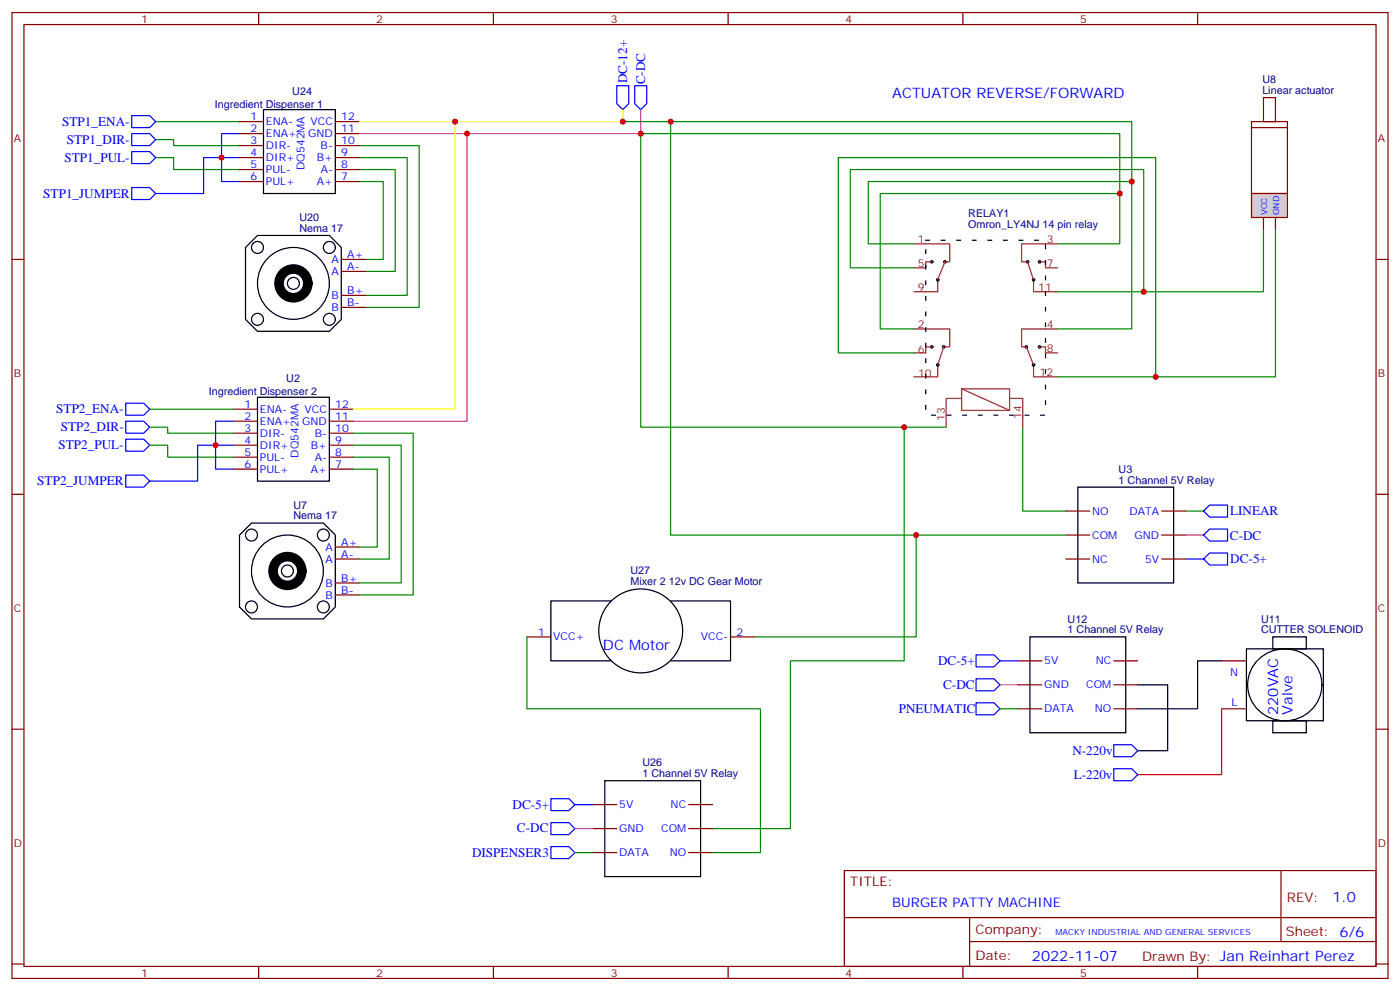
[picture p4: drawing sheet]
<svg xmlns="http://www.w3.org/2000/svg" width="412mm" height="292mm" viewBox="0 0 412 292" stroke-linecap="round" stroke-linejoin="round" font-family="sans-serif">
<g fill="none" stroke="#870000" stroke-width=".35">
<path d="M3.5 3.7h405.4v284.3h-405.4zM7.1 7.2h398.2v277.3h-398.2zM76.2 3.7v3.5M145.3 3.7v3.5M214.5 3.7v3.5M283.6 3.7v3.5M352.8 3.7v3.5M70.6 35.8h7M70.6 39.3h7M98.8 35.8h7M98.8 39.3h7M368.7 35.8h10.5v21.2h-10.5z"/>
<path d="M368.7 37.6h10.5M372.2 28.8h3.5v7h-3.5zM70.6 42.9h7M70.6 46.4h7M70.6 49.9h7M70.6 53.4h7M98.8 42.9h7M98.8 46.4h7M98.8 49.9h7M98.8 53.4h7M3.5 76.4h3.6M100.5 76.4h7.1"/>
<path d="M100.5 79.9h7.1M405.3 76.4h3.6M100.5 90.5h7.1M100.5 87h7.1M68.8 120.5h7M68.8 124h7M68.8 127.5h7M68.8 131.1h7M68.8 134.6h7M68.8 138.1h7M97 120.5h7.1M97 124h7.1"/>
<path d="M97 127.5h7.1M97 131.1h7.1M97 134.6h7.1M97 138.1h7.1M3.5 145.5h3.6M405.3 145.5h3.6M98.8 175.2h7M98.8 171.6h7M98.8 164.6h7M98.8 161h7M3.5 214.7h3.6M405.3 214.7h3.6"/>
<path d="M248.7 256.3h156.6v28.2h-156.6zM377.3 256.3v20.9M248.7 270.1h156.5M285.6 277.2h119.6M285.6 270.1v14.2M3.5 283.8h3.6M76.2 284.5v3.5M145.3 284.5v3.5M214.5 284.5v3.5M283.6 284.5v3.5M352.8 284.5v3.5M405.3 283.8h3.6"/>
</g>
<g fill="none" stroke="#00f" stroke-width=".35">
<path d="M38.8 39.3h5.3l1.8 1.8-1.8 1.8h-5.3zM38.8 34h5.3l1.8 1.8-1.8 1.8h-5.3zM70.6 39.3h-5.3v7.1h5.3M181.7 25.2h3.5v5.3l-1.8 1.8-1.7-1.8zM187 25.2h3.5v5.3l-1.8 1.8-1.7-1.8zM38.8 55.2h5.3l1.8 1.8-1.8 1.7h-5.3zM38.8 44.6h5.3l1.8 1.8-1.8 1.8h-5.3zM70.6 53.4h-5.3v-7h-5.3v10.6h-14.1M37 118.7h5.3l1.8 1.8-1.8 1.7h-5.3zM37 124h5.3l1.8 1.8-1.8 1.7h-5.3zM37 129.3h5.3l1.8 1.8-1.8 1.7h-5.3zM37 139.9h5.3l1.8 1.7-1.8 1.8h-5.3z"/>
<path d="M68.8 124h-5.3v7.1h5.3M68.8 138.1h-5.3v-7h-5.3v10.5h-14.1"/>
</g>
<g fill="none" stroke="#008700" stroke-width=".35">
<path d="M45.9 35.8h24.7M45.9 46.4h5.3v3.5h19.4M45.9 41.1h5.3v1.8h19.4M105.8 53.4h7.1v23h-5.3M105.8 49.9h10.6v30h-8.8M105.8 46.4h14.1v40.6h-12.3M105.8 42.9h17.7v47.6h-15.9M44.1 125.8h5.3v1.7h19.4M44.1 131.1h5.3v3.5h19.4M44.1 120.5h24.7M104.1 127.5h17.6v47.7h-15.9M104.1 131.1h14.1v40.5h-12.4"/>
<path d="M104.1 134.6h10.6v30h-8.9M104.1 138.1h7v22.9h-5.3"/>
</g>
<g fill="none" stroke="#000" stroke-width="2.8">
<circle cx="86.4" cy="83.4" r="4.2"/>
<circle cx="84.7" cy="168.1" r="4.2"/>
</g>
<g fill="none" stroke="#000" stroke-width=".35">
<path d="M77.6 32.3h21.2v24.7h-21.2zM72.3 72.8l3.5-3.5h21.2l3.5 3.5v21.2l-3.5 3.5h-21.2l-3.5-3.5zM75.8 116.9h21.2v24.7h-21.2zM70.6 157.5l3.5-3.5h21.1l3.6 3.5v21.2l-3.6 3.5h-21.1l-3.5-3.5z"/>
<circle cx="75.8" cy="72.8" r="1.76"/>
<circle cx="97" cy="72.8" r="1.76"/>
<circle cx="75.8" cy="94" r="1.76"/>
<circle cx="86.4" cy="83.4" r="10.6"/>
<circle cx="86.4" cy="83.4" r="1.76"/>
<circle cx="97" cy="94" r="1.76"/>
<circle cx="74.1" cy="157.5" r="1.76"/>
<circle cx="95.2" cy="157.5" r="1.76"/>
<circle cx="74.1" cy="178.7" r="1.76"/>
<circle cx="84.7" cy="168.1" r="10.6"/>
<circle cx="84.7" cy="168.1" r="1.76"/>
<circle cx="95.2" cy="178.7" r="1.76"/>
</g>
<path d="M134.1 35.8v84.7h-30M183.4 32.3v3.5h-77.6" fill="none" stroke="#ff0" stroke-width=".35"/>
<path d="M137.6 39.3v84.7h-33.5M188.7 32.3v7h-82.9" fill="none" stroke="#f0f" stroke-width=".35"/>
<path d="M368.7 57h10.5v7h-10.5z" fill="#ccc" stroke="#870000" stroke-width=".35"/>
<g fill="none" stroke="#870000" stroke-width=".35">
<path d="M372.2 64v3.6M375.7 64v3.6M314 157.5h7M314 150.5h7M342.2 157.5h7M342.2 150.5h7M314 164.6h7M342.2 164.6h7M155.2 187.5h7.1M215.2 187.5h7M299.9 194.6h7M328.1 194.6h7"/>
<path d="M359.8 194.6h7.1M299.9 208.7h7M299.9 201.6h7M328.1 208.7h7M328.1 201.6h7M359.8 208.7h7.1M174.6 236.9h7.1M202.8 236.9h7.1M174.6 243.9h7.1M174.6 251h7.1M202.8 243.9h7.1M202.8 251h7.1"/>
</g>
<g fill="none" stroke="#000" stroke-width=".35">
<path d="M317.5 143.4h28.2v28.2h-28.2zM179.9 176.9h-17.6v17.7h17.6M197.6 176.9h17.6v17.7h-17.6M303.4 187.5h28.2v28.2h-28.2zM359.8 194.6h-7v14.1h-17.7M367.2 191h22.6v21.2h-22.6zM370.3 194.6a10.9 10.9 0 0 1 13.1-2.4 10.9 10.9 0 0 1 5.7 12 11 11 0 0 1-12.6 7.8 11 11 0 0 1-8.9-11.7 10.4 10.4 0 0 1 2.7-5.7zM374.9 187.5h9.9v3.5h-9.9zM335.1 201.6h8.9v19.4h-8.9M374.9 212.2h9.9v3.5h-9.9zM178.2 229.8h28.2v28.3h-28.2z"/>
<circle cx="274.5" cy="77.1" r=".35"/>
<circle cx="278.3" cy="77.1" r=".35"/>
<circle cx="302.7" cy="77.1" r=".35"/>
<circle cx="306.2" cy="77.1" r=".35"/>
<circle cx="276.2" cy="82.4" r=".35"/>
<circle cx="304.4" cy="82.4" r=".35"/>
<circle cx="274.5" cy="102.1" r=".35"/>
<circle cx="276.2" cy="107.4" r=".35"/>
<circle cx="278" cy="102.1" r=".35"/>
<circle cx="302.3" cy="102.1" r=".35"/>
<circle cx="304.4" cy="107.4" r=".35"/>
<circle cx="306.2" cy="102.1" r=".35"/>
<circle cx="188.7" cy="185.7" r="12.3"/>
</g>
<path d="M359.8 208.7v19.4h-24.7" fill="none" stroke="#f00" stroke-width=".35"/>
<g fill="none" stroke="#00f" stroke-width=".35">
<path d="M354.5 157.5l1.8-1.7h5.3v3.5h-5.3zM354.5 150.5l1.8-1.8h5.3v3.5h-5.3zM349.2 164.6h5.3M354.5 164.6l1.8-1.8h5.3v3.5h-5.3zM287.5 199.8h5.3l1.8 1.8-1.8 1.8h-5.3zM287.5 192.8h5.3l1.8 1.8-1.8 1.7h-5.3zM294.6 194.6h5.3M287.5 206.9h5.3l1.8 1.8-1.8 1.7h-5.3zM328.1 219.3h5.3l1.7 1.7-1.7 1.8h-5.3zM162.3 235.1h5.3l1.7 1.8-1.7 1.8h-5.3zM169.3 236.9h5.3M328.1 226.3h5.3l1.7 1.8-1.7 1.7h-5.3z"/>
<path d="M162.3 249.2h5.3l1.7 1.8-1.7 1.8h-5.3zM162.3 242.2h5.3l1.7 1.7-1.7 1.8h-5.3z"/>
</g>
<path d="M349.2 157.5h5.3M294.6 201.6h5.3M169.3 243.9h5.3" fill="none" stroke="#f0f" stroke-width=".35"/>
<g fill="none" stroke="#008700" stroke-width=".35">
<path d="M183.4 35.8h150v17.6M197.6 35.8v121.7h116.4M329.8 57v-17.7h-141.1v86.5h90M269.2 71.8h-13.4v-18.4h77.6v43.4h-21.9M269.2 78.8h-18.7v-28.9h86.4v36M311.5 71.8h18.3v-14.8h-70.5v39.8h9.9M372.2 67.6v18.3h-60.7M375.7 67.6v43.3h-64.2M269.2 103.9h-22.3v-57.5h93.5v64.5M266.3 125.8v68.8h-33.5v49.3h-22.9M301.3 125.8v24.7h12.7M269.9 157.5v30h-47.7"/>
<path d="M349.2 150.5h5.3M155.2 187.5v21.2h68.8v42.3h-14.1M294.6 208.7h5.3M169.3 251h5.3"/>
</g>
<g fill="none" stroke="#8c2424" stroke-width=".35">
<path d="M269.2 71.8h10.6v5.3h-1.5l-2.1 5.3v3.5h-7M274.5 77.1h-1.8v1.7h-3.5M306.2 77.1h1.8v1.7h3.5M311.5 71.8h-10.6v5.3h1.8l1.7 5.3v3.5h7.1M269.2 96.8h10.6v5.3h-1.8l-1.8 5.3v3.5h-7M311.5 96.8h-10.6v5.3h1.4l2.1 5.3v3.5h7.1M274.5 102.1h-1.8v1.8h-3.5M283.3 114.5h14.1v6.3h-14.1zM283.3 117.3h-4.6v8.5M283.3 114.5l14.1 6.3M297.4 117.3h3.9v5.3M306.2 102.1h1.8v1.8h3.5"/>
<path d="M301.3 122.2v3.6"/>
</g>
<path d="M272.7 70.7h35.3v51.5h-35.3z" fill="none" stroke="#000" stroke-width=".35" stroke-dasharray="1.1 3.5"/>
<g fill="#c00">
<circle cx="65.3" cy="46.4" r=".88"/>
<circle cx="63.5" cy="131.1" r=".88"/>
<circle cx="134.1" cy="35.8" r=".88"/>
<circle cx="137.6" cy="39.3" r=".88"/>
<circle cx="336.9" cy="85.9" r=".88"/>
<circle cx="340.4" cy="110.9" r=".88"/>
<circle cx="188.7" cy="39.3" r=".88"/>
<circle cx="329.8" cy="57" r=".88"/>
<circle cx="183.4" cy="35.8" r=".88"/>
<circle cx="333.4" cy="53.4" r=".88"/>
<circle cx="197.6" cy="35.8" r=".88"/>
<circle cx="269.9" cy="157.5" r=".88"/>
<circle cx="266.3" cy="125.8" r=".88"/>
</g>
<g font-size="4.2" fill="#00f">
<text x="262.8" y="28.8">ACTUATOR REVERSE/FORWARD</text>
<text x="177.6" y="191.5">DC Motor</text>
<text x="376.5" y="210.4" transform="rotate(-90 376.5 210.4)">220VAC</text>
<text x="380.7" y="210.4" transform="rotate(-90 380.7 210.4)">Valve</text>
<text x="392.5" y="265.6">1.0</text>
<text x="304" y="282.9">2022-11-07</text>
</g>
<g font-size="3.9" fill="#00f">
<text x="184.7" y="24.5" transform="rotate(-90 184.7 24.5)">DC-12+</text>
<text x="190" y="24.8" transform="rotate(-90 190 24.8)">C-DC</text>
<text x="18.3" y="37.1">STP1_ENA-</text>
<text x="19" y="47.6">STP1_PUL-</text>
<text x="19.7" y="42.4">STP1_DIR-</text>
<text x="12.8" y="58.2">STP1_JUMPER</text>
<text x="16.6" y="121.7">STP2_ENA-</text>
<text x="17.9" y="127">STP2_DIR-</text>
<text x="17.2" y="132.3">STP2_PUL-</text>
<text x="11" y="142.9">STP2_JUMPER</text>
<text x="362.3" y="151.8">LINEAR</text>
<text x="362.3" y="158.8">C-DC</text>
<text x="362.4" y="165.9">DC-5+</text>
<text x="276.3" y="195.8">DC-5+</text>
<text x="277.8" y="202.8">C-DC</text>
<text x="264.7" y="209.8">PNEUMATIC</text>
<text x="315.9" y="222.3">N-220v</text>
<text x="316.3" y="229.3">L-220v</text>
<text x="151" y="238">DC-5+</text>
<text x="152.3" y="245.1">C-DC</text>
<text x="139.1" y="252.2">DISPENSER3</text>
<text x="262.8" y="266.9">BURGER PATTY MACHINE</text>
</g>
<g font-size="3.9" fill="#800">
<text x="250.5" y="260.9">TITLE:</text>
<text x="379.1" y="265.6">REV:</text>
<text x="287.4" y="275.1">Company:</text>
<text x="378.7" y="275.7">Sheet: 6/6</text>
<text x="287.4" y="282.8">Date:</text>
<text x="336.4" y="282.8">Drawn By: Jan Reinhart Perez</text>
</g>
<g font-size="3.2" fill="#800">
<text x="41.6" y="6.7">1</text>
<text x="110.8" y="6.7">2</text>
<text x="179.9" y="6.7">3</text>
<text x="249.1" y="6.7">4</text>
<text x="318.2" y="6.7">5</text>
<text x="4.1" y="41.8">A</text>
<text x="405.9" y="41.8">A</text>
<text x="4.1" y="110.9">B</text>
<text x="405.9" y="110.9">B</text>
<text x="4.1" y="180.1">C</text>
<text x="405.9" y="180.1">C</text>
<text x="4.1" y="249.2">D</text>
<text x="405.9" y="249.2">D</text>
<text x="41.6" y="287.5">1</text>
<text x="110.8" y="287.5">2</text>
<text x="179.9" y="287.5">3</text>
<text x="249.1" y="287.5">4</text>
<text x="318.2" y="287.5">5</text>
</g>
<g font-size="3.2" fill="#000080">
<text x="86.1" y="27.9">U24</text>
<text x="371.8" y="27.7">Linear actuator</text>
<text x="371.8" y="24.5">U8</text>
<text x="63.3" y="31.6">Ingredient Dispenser 1</text>
<text x="88.2" y="65.1">U20</text>
<text x="285.2" y="64">RELAY1</text>
<text x="88.2" y="68.3">Nema 17</text>
<text x="285.2" y="67.2">Omron_LY4NJ 14 pin relay</text>
<text x="84.3" y="112.5">U2</text>
<text x="61.5" y="116.3">Ingredient Dispenser 2</text>
<text x="329.5" y="142.3">1 Channel 5V Relay</text>
<text x="329.5" y="139.1">U3</text>
<text x="86.4" y="149.8">U7</text>
<text x="86.4" y="152.9">Nema 17</text>
<text x="185.7" y="172.3">Mixer 2 12v DC Gear Motor</text>
<text x="185.7" y="169.1">U27</text>
<text x="314.5" y="183.3">U12</text>
<text x="371.5" y="183.3">U11</text>
<text x="314.5" y="186.4">1 Channel 5V Relay</text>
<text x="371.5" y="186.4">CUTTER SOLENOID</text>
<text x="189.2" y="225.6">U26</text>
<text x="189.2" y="228.8">1 Channel 5V Relay</text>
</g>
<g font-size="3.2" fill="#00f">
<text x="73.8" y="35.5">1</text>
<text x="100.5" y="35.5">12</text>
<text x="73.8" y="39">2</text>
<text x="78.3" y="36.9">ENA-</text>
<text x="78.3" y="40.4">ENA+</text>
<text x="90.8" y="40.4">GND</text>
<text x="91.5" y="36.9">VCC</text>
<text x="100.5" y="39">11</text>
<text x="73.8" y="42.5">3</text>
<text x="73.8" y="46">4</text>
<text x="78.3" y="43.9">DIR-</text>
<text x="78.3" y="47.4">DIR+</text>
<text x="93.3" y="47.4">B+</text>
<text x="94.5" y="43.9">B-</text>
<text x="100.5" y="46">9</text>
<text x="100.5" y="42.5">10</text>
<text x="73.8" y="49.6">5</text>
<text x="73.8" y="53.1">6</text>
<text x="78.3" y="51">PUL-</text>
<text x="89.7" y="50" transform="rotate(-90 89.7 50)">DQ542MA</text>
<text x="94.5" y="51">A-</text>
<text x="100.5" y="53.1">7</text>
<text x="100.5" y="49.6">8</text>
<text x="78.3" y="54.5">PUL+</text>
<text x="93.3" y="54.5">A+</text>
<text x="97.7" y="77.4">A</text>
<text x="102.3" y="76">A+</text>
<text x="97.7" y="81">A</text>
<text x="102.3" y="79.6">A-</text>
<text x="97.7" y="88">B</text>
<text x="102.3" y="86.6">B+</text>
<text x="97.7" y="91.5">B</text>
<text x="102.3" y="90.1">B-</text>
<text x="72.1" y="120.1">1</text>
<text x="72.1" y="123.6">2</text>
<text x="76.6" y="121.5">ENA-</text>
<text x="76.6" y="125.1">ENA+</text>
<text x="89" y="125.1">GND</text>
<text x="89.7" y="121.5">VCC</text>
<text x="98.8" y="123.6">11</text>
<text x="98.8" y="120.1">12</text>
<text x="72.1" y="127.2">3</text>
<text x="72.1" y="130.7">4</text>
<text x="76.6" y="128.6">DIR-</text>
<text x="92.7" y="128.6">B-</text>
<text x="98.8" y="130.7">9</text>
<text x="98.8" y="127.2">10</text>
<text x="72.1" y="134.2">5</text>
<text x="72.1" y="137.8">6</text>
<text x="76.6" y="132.1">DIR+</text>
<text x="76.6" y="135.6">PUL-</text>
<text x="87.9" y="134.7" transform="rotate(-90 87.9 134.7)">DQ542MA</text>
<text x="91.5" y="132.1">B+</text>
<text x="92.7" y="135.6">A-</text>
<text x="98.8" y="137.8">7</text>
<text x="98.8" y="134.2">8</text>
<text x="76.6" y="139.2">PUL+</text>
<text x="91.5" y="139.2">A+</text>
<text x="321.7" y="151.5">NO</text>
<text x="332.8" y="151.5">DATA</text>
<text x="100.5" y="160.7">A+</text>
<text x="321.7" y="158.6">COM</text>
<text x="334.2" y="158.6">GND</text>
<text x="95.9" y="165.6">A</text>
<text x="95.9" y="162.1">A</text>
<text x="100.5" y="164.2">A-</text>
<text x="321.7" y="165.6">NC</text>
<text x="337.3" y="165.6">5V</text>
<text x="95.9" y="172.7">B</text>
<text x="100.5" y="171.3">B+</text>
<text x="95.9" y="176.2">B</text>
<text x="100.5" y="174.8">B-</text>
<text x="158.5" y="187.1">1</text>
<text x="163" y="188.6">VCC+</text>
<text x="206.4" y="188.6">VCC-</text>
<text x="217" y="187.1">2</text>
<text x="307.6" y="195.6">5V</text>
<text x="322.8" y="195.6">NC</text>
<text x="307.6" y="202.7">GND</text>
<text x="320" y="202.7">COM</text>
<text x="362.4" y="199.1">N</text>
<text x="307.6" y="209.7">DATA</text>
<text x="322.5" y="209.7">NO</text>
<text x="362.7" y="208">L</text>
<text x="182.4" y="237.9">5V</text>
<text x="197.6" y="237.9">NC</text>
<text x="182.4" y="245">GND</text>
<text x="194.8" y="245">COM</text>
<text x="182.4" y="252.1">DATA</text>
<text x="197.3" y="252.1">NO</text>
</g>
<g font-size="3.2" fill="#8d2323">
<text x="270.3" y="71.4">1</text>
<text x="308.3" y="71.4">3</text>
<text x="270.3" y="78.5">5</text>
<text x="308.3" y="78.5">7</text>
<text x="270.3" y="85.5">9</text>
<text x="305.9" y="85.5">11</text>
<text x="270.3" y="96.5">2</text>
<text x="308.3" y="96.5">4</text>
<text x="270.3" y="103.9">6</text>
<text x="308.3" y="103.5">8</text>
<text x="270.4" y="110.9">10</text>
<text x="306.2" y="110.6">12</text>
<text x="278.3" y="123.8" transform="rotate(-90 278.3 123.8)">13</text>
<text x="300.9" y="123.4" transform="rotate(-90 300.9 123.4)">14</text>
</g>
<g font-size="2.5" fill="#00f">
<text x="373.2" y="63.3" transform="rotate(-90 373.2 63.3)">VCC</text>
<text x="376.8" y="63.3" transform="rotate(-90 376.8 63.3)">GND</text>
<text x="310.9" y="275.1">MACKY INDUSTRIAL AND GENERAL SERVICES</text>
</g>
</svg>
